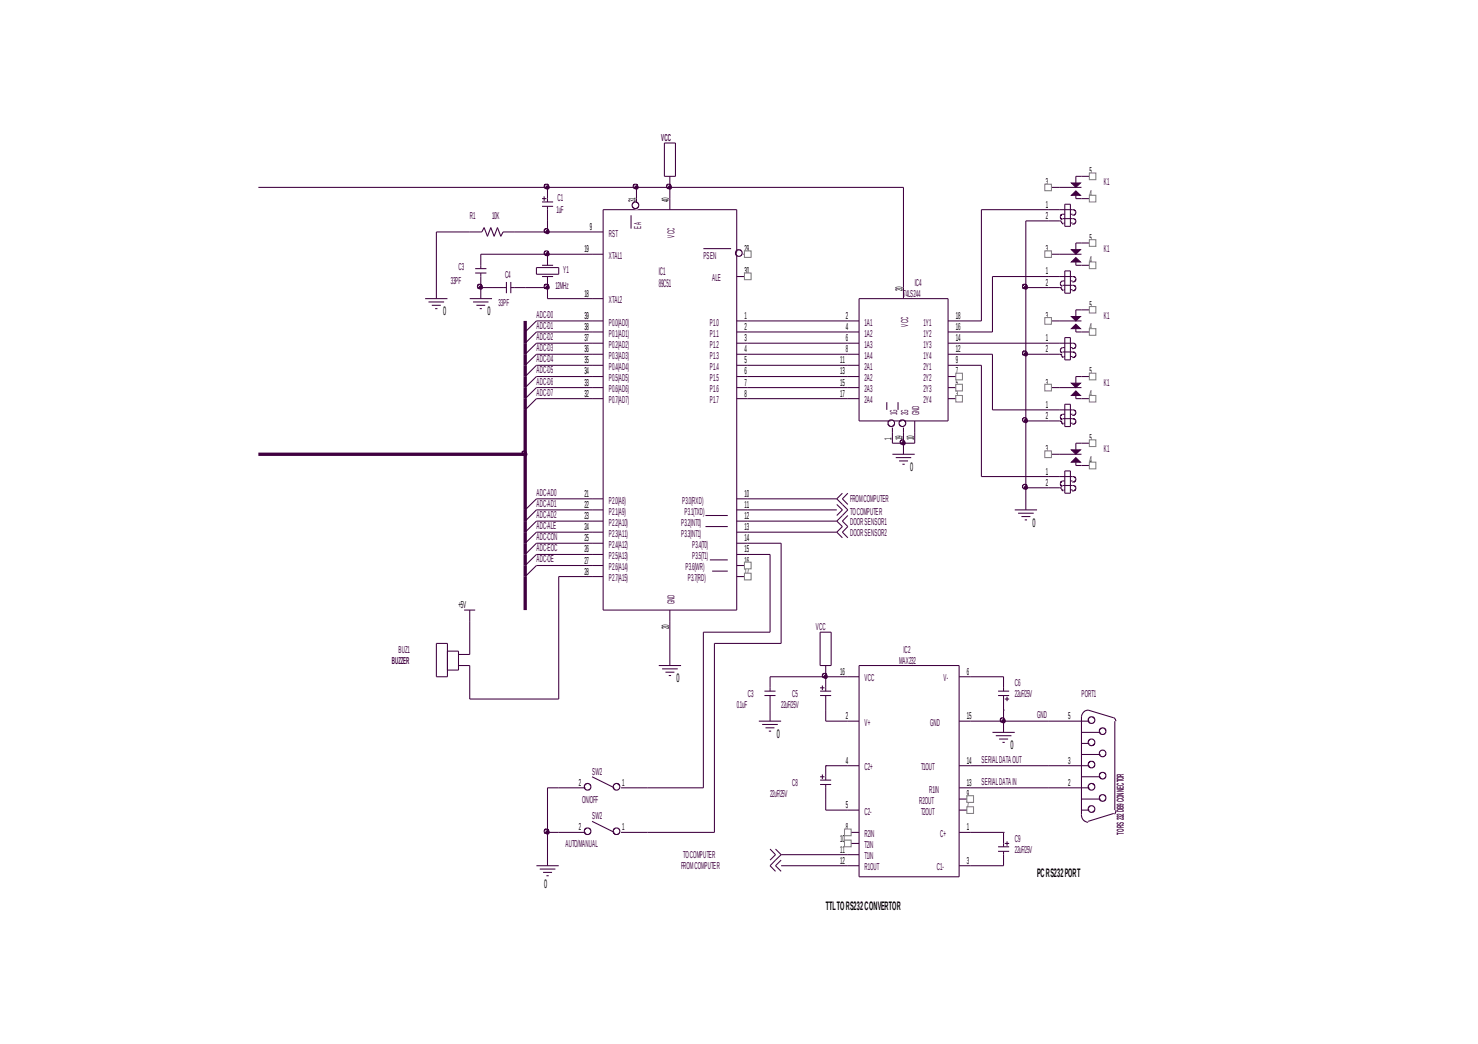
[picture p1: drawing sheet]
<svg xmlns="http://www.w3.org/2000/svg" width="297mm" height="210mm" viewBox="0 0 297 210" stroke-linecap="round" stroke-linejoin="round" font-family="sans-serif">
<g fill="none" stroke="#400040" stroke-width=".21">
<path d="M181.6 37.7v20.1M199.5 55.6h11.1M206.2 44.4v13.4M85.4 60h4.5M86.1 60.7h3.2M86.8 61.4h1.8M87.5 62.1h.4M107.8 71.2h11.2M107.8 69h11.2M150.3 104.8h17.9M169.3 105.9l-1.1 1.1 1.1 1.1M170.4 105.9l-1.1 1.1 1.1 1.1"/>
<path d="M134.6 124.9v8.9M210.6 145h8.3M210.6 154h8.3M210.6 158.4h8.3M217.3 147.2h3.9M217.3 149.5h1.6M217.3 151.7h3.9M217.3 156.2h3.9M223.8 144.3l-5.3-1.5a1.42 1.42 0 0 0-1.2 1.3v20l.5 .9 .9 .3M223.9 144.3l.4 .7M224 145v17.9M217.3 160.7h3.9"/>
<path d="M217.3 162.9h1.6M223.8 163.5l-5.1 1.6M224.3 162.9l-.1 .4-.2 .4"/>
<circle cx="219.4" cy="149.2" r=".67"/>
<circle cx="219.4" cy="144.8" r=".67"/>
<circle cx="219.4" cy="158.2" r=".66"/>
<circle cx="219.4" cy="153.7" r=".66"/>
<circle cx="221.6" cy="151.5" r=".67"/>
<circle cx="221.6" cy="147" r=".66"/>
<circle cx="221.6" cy="156" r=".66"/>
<circle cx="219.4" cy="162.7" r=".67"/>
<circle cx="221.6" cy="160.4" r=".66"/>
</g>
<circle cx="206.2" cy="57.8" r=".45" fill="#400040"/>
<g fill="none" stroke="#400040" stroke-width=".21">
<path d="M110 57.8v2.2M107.8 77.9h11.2M119 156.2l4.5 2.2"/>
<circle cx="206" cy="57.6" r=".45"/>
</g>
<circle cx="124.1" cy="158.4" r=".68" fill="#fff"/>
<g fill="none" stroke="#400040" stroke-width=".21">
<path d="M124.8 158.4h5.4"/>
<circle cx="123.9" cy="158.2" r=".67"/>
</g>
<circle cx="118.3" cy="158.4" r=".68" fill="#fff"/>
<g fill="none" stroke="#400040" stroke-width=".21">
<path d="M134.6 37.7v4.5M119 46.6h2.2M121.2 42.2h26.9v80.5h-26.9zM148.1 55.6h2.2M107.8 64.5h13.4M110 60h9M119 77.9h2.2M119 73.4h2.2M119 71.2h2.2M119 75.7h2.2M119 69h2.2M119 66.7h2.2"/>
<path d="M119 80.2h2.2M107.8 113.7l-2.2 2.2M107.8 111.5l-2.2 2.2M132.4 133.8h4.5M133.1 134.5h3.1M133.7 135.1h1.8M134.4 135.8h.5M134.6 122.7v2.2M112.3 158.4h5.4"/>
<circle cx="118.1" cy="158.2" r=".67"/>
</g>
<circle cx="148.7" cy="51.1" r=".67" fill="#fff"/>
<g fill="none" stroke="#400040" stroke-width=".21">
<path d="M119 51.1h2.2M149.4 51.1h.9M119 60h2.2M148.1 77.9h2.2M148.1 73.4h2.2M148.1 71.2h2.2M148.1 75.7h2.2M148.1 69h2.2M148.1 66.7h2.2M148.1 64.5h2.2M148.1 80.2h2.2M119 115.9h2.2"/>
<path d="M119 113.7h2.2M119 109.2h2.2M119 107h2.2M119 111.5h2.2M119 104.8h2.2M119 102.5h2.2M119 100.3h2.2"/>
<circle cx="148.5" cy="50.9" r=".67"/>
</g>
<circle cx="127.9" cy="41.5" r=".67" fill="#fff"/>
<g fill="none" stroke="#400040" stroke-width=".21">
<path d="M127.9 39.9v.9M126.8 43.3v2.7M141.4 50h5.5M141.8 105.9h4.5M141.8 103.6h4.5M142.7 112.6h3.6M143.1 114.8h3.2M148.1 115.9h2.2M148.1 113.7h2.2M148.1 109.2h2.2M148.1 107h2.2M148.1 111.5h2.2"/>
<path d="M148.1 104.8h2.2M148.1 102.5h2.2M148.1 100.3h2.2"/>
<circle cx="127.7" cy="41.3" r=".67"/>
</g>
<path d="M149.6 54.9h1.4v1.3h-1.4z" fill-rule="evenodd" fill="#fff"/>
<path d="M149.6 54.9h1.4v1.3h-1.4z" fill="none" stroke="#808080" stroke-width=".21"/>
<path d="M149.6 50.4h1.4v1.4h-1.4z" fill-rule="evenodd" fill="#fff"/>
<path d="M149.6 50.4h1.4v1.4h-1.4z" fill="none" stroke="#808080" stroke-width=".21"/>
<path d="M149.6 115.3h1.4v1.3h-1.4z" fill-rule="evenodd" fill="#fff"/>
<path d="M149.6 115.3h1.4v1.3h-1.4z" fill="none" stroke="#808080" stroke-width=".21"/>
<path d="M149.6 113h1.4v1.4h-1.4z" fill-rule="evenodd" fill="#fff"/>
<path d="M149.6 113h1.4v1.4h-1.4z" fill="none" stroke="#808080" stroke-width=".21"/>
<path d="M133.5 28.8h2.2v6.7h-2.2zM87.7 46.6v13.4M96.6 57.8h2.3M107.8 75.7h11.2M183.8 86.9v2.2M197.2 95.8h13.4M107.8 102.5h11.2M150.3 111.5h4.5M150.3 100.3h17.9M93.3 122.7h2.2M94.4 122.7v2.2" fill="none" stroke="#400040" stroke-width=".21"/>
<path d="M105.6 71.2v2.2M51.9 91.3h53.7" fill="none" stroke="#400040" stroke-width=".67" stroke-linecap="butt"/>
<circle cx="96.6" cy="57.8" r=".45" fill="#400040"/>
<g fill="none" stroke="#400040" stroke-width=".21">
<path d="M110 37.7h17.9M206.2 84.6h4.4"/>
<circle cx="96.4" cy="57.6" r=".45"/>
</g>
<circle cx="127.9" cy="37.7" r=".44" fill="#400040"/>
<g fill="none" stroke="#400040" stroke-width=".21">
<path d="M110 158.4v9"/>
<circle cx="127.7" cy="37.5" r=".45"/>
</g>
<circle cx="110" cy="167.3" r=".45" fill="#400040"/>
<g fill="none" stroke="#400040" stroke-width=".21">
<path d="M181.6 57.8v2.2M172.6 60h17.9v24.6h-17.9zM107.8 80.2l-2.2 2.2M150.3 80.2h20.1M183.8 84.6v2.3M107.8 104.8l-2.2 2.2M203.9 102.5h4.5M204.6 103.2h3.2M205.3 103.9h1.8M206 104.5h.4M130.2 158.4h11.2M110 167.4h2.3"/>
<path d="M195 167.4h6.7"/>
<circle cx="109.8" cy="167.1" r=".46"/>
</g>
<circle cx="179.3" cy="85.3" r=".67" fill="#fff"/>
<g fill="none" stroke="#400040" stroke-width=".21">
<path d="M170.4 64.5h2.2M170.4 66.7h2.2M170.4 69h2.2M170.4 71.2h2.2M179.4 86v.9"/>
<circle cx="179.1" cy="85.1" r=".66"/>
</g>
<circle cx="181.6" cy="85.3" r=".67" fill="#fff"/>
<g fill="none" stroke="#400040" stroke-width=".21">
<path d="M170.4 73.4h2.2M170.4 75.7h2.2M170.4 77.9h2.2M190.5 73.4h2.3M190.5 75.7h2.3M190.5 77.9h2.3M190.5 64.5h2.3M190.5 66.7h2.3M190.5 69h2.3M190.5 71.2h2.3M170.4 80.2h2.2M178.2 80.9v1.5"/>
<path d="M180.5 80.9v1.5M181.6 86v.9M190.5 80.2h2.3"/>
<circle cx="181.4" cy="85.1" r=".68"/>
</g>
<path d="M192.1 75h1.3v1.4h-1.3z" fill-rule="evenodd" fill="#fff"/>
<path d="M192.1 75h1.3v1.4h-1.3z" fill="none" stroke="#808080" stroke-width=".21"/>
<path d="M192.1 77.3h1.3v1.3h-1.3z" fill-rule="evenodd" fill="#fff"/>
<path d="M192.1 77.3h1.3v1.3h-1.3z" fill="none" stroke="#808080" stroke-width=".21"/>
<path d="M192.1 79.5h1.3v1.4h-1.3z" fill-rule="evenodd" fill="#fff"/>
<path d="M192.1 79.5h1.3v1.3h-1.3z" fill="none" stroke="#808080" stroke-width=".21"/>
<path d="M119 165.1l4.5 2.3" fill="none" stroke="#400040" stroke-width=".21"/>
<circle cx="124.1" cy="167.4" r=".67" fill="#fff"/>
<g fill="none" stroke="#400040" stroke-width=".21">
<path d="M124.8 167.4h5.4"/>
<circle cx="123.9" cy="167.1" r=".68"/>
</g>
<circle cx="118.3" cy="167.4" r=".67" fill="#fff"/>
<g fill="none" stroke="#400040" stroke-width=".21">
<path d="M51.9 37.7h58.1M94.4 133.8v6.7M112.3 167.4h5.4"/>
<circle cx="118.1" cy="167.1" r=".66"/>
</g>
<circle cx="110" cy="37.7" r=".44" fill="#400040"/>
<g fill="none" stroke="#400040" stroke-width=".21">
<path d="M206.2 44.4h4.4M192.8 66.7h6.7M206.2 71.2v13.4M107.8 109.2h11.2M154.8 136.1h11.1M154.8 170.7l1.1 1.1-1.1 1.1M155.9 170.7l1.1 1.1M157 171.8h13.4M157 171.8l-1.1 1.1"/>
<circle cx="109.8" cy="37.5" r=".45"/>
</g>
<path d="M105.6 80.2v2.2M105.6 91.3v11.2" fill="none" stroke="#400040" stroke-width=".67" stroke-linecap="butt"/>
<circle cx="206.2" cy="71.2" r=".45" fill="#400040"/>
<circle cx="206" cy="71" r=".45" fill="none" stroke="#400040" stroke-width=".21"/>
<circle cx="206.2" cy="84.6" r=".45" fill="#400040"/>
<g fill="none" stroke="#400040" stroke-width=".21">
<path d="M206.2 57.8v13.4M181.6 89.1h2.2M165.9 133.8v2.3"/>
<circle cx="206" cy="84.4" r=".46"/>
</g>
<path d="M105.6 102.5v2.3" fill="none" stroke="#400040" stroke-width=".67" stroke-linecap="butt"/>
<circle cx="165.9" cy="136.1" r=".45" fill="#400040"/>
<g fill="none" stroke="#400040" stroke-width=".21">
<path d="M95.5 54h2.3M95.5 54.9h2.3M96.6 51.1v2.9M96.6 54.9v2.9M105.6 57.8h4.4"/>
<circle cx="165.7" cy="135.8" r=".45"/>
</g>
<circle cx="110" cy="57.8" r=".45" fill="#400040"/>
<g fill="none" stroke="#400040" stroke-width=".21">
<path d="M107.8 77.9l-2.2 2.3M181.6 86.9v2.2M154.8 111.5v15.6M110 167.4v6.7"/>
<circle cx="109.8" cy="57.6" r=".45"/>
</g>
<circle cx="181.6" cy="89.1" r=".46" fill="#400040"/>
<circle cx="181.4" cy="88.9" r=".46" fill="none" stroke="#400040" stroke-width=".21"/>
<path d="M105.6 82.4v8.9" fill="none" stroke="#400040" stroke-width=".67" stroke-linecap="butt"/>
<circle cx="105.6" cy="91.3" r=".44" fill="#400040"/>
<g fill="none" stroke="#400040" stroke-width=".21">
<path d="M108.9 39.9h.9M109.4 39.5v.9M110 37.7h.1M110 37.7v2.9M96.6 51.1h13.4M108.9 40.6h2.3M108.9 41.5h2.3M110 41.5v2.9M197.2 42.2h13.4M199.5 55.6v11.1M192.8 64.5h4.4M206.2 71.2h4.4"/>
<path d="M107.8 107h11.2M150.3 109.2h6.7M169.3 103.6l-1.1 1.2 1.1 1.1M170.4 103.6l-1.1 1.2 1.1 1.1M94.4 124.9v6.7M164.8 127.1h2.2v6.7h-2.2zM195 145h6.7M155.9 172.9l-1.1 1.2 1.1 1.1M157 172.9l-1.1 1.2 1.1 1.1"/>
<circle cx="105.3" cy="91.1" r=".45"/>
</g>
<path d="M105.6 77.9v2.3M105.6 104.8v2.2" fill="none" stroke="#400040" stroke-width=".67" stroke-linecap="butt"/>
<circle cx="110" cy="51.1" r=".45" fill="#400040"/>
<g fill="none" stroke="#400040" stroke-width=".21">
<path d="M134.6 35.5v2.2M94.4 46.6h2.4l.5-.8 .7 1.7 .6-1.7 .7 1.7 .7-1.7 .6 1.7 .5-.9h2.2M96.6 57.8v2.2M107.8 53.8h4.5v1.3h-4.5zM108.9 55.6h2.3M108.9 53.3h2.3M110 51.1v2.2M110 55.6v2.2M206.2 57.8h4.4M94.4 60h4.5M95.1 60.7h3.1M95.7 61.4h1.8"/>
<path d="M96.4 62.1h.4M107.8 71.2l-2.2 2.2M107.8 73.4h11.2M107.8 75.7l-2.2 2.2M150.3 66.7h20.1M150.3 102.5h17.9M157 109.2v20.2h-13.4M87.7 129.4h2.2v6.7h-2.2zM89.9 130.9h2.2v3.8h-2.2M92.1 133.8h2.3M92.1 131.6h2.3M195 136.1h6.7"/>
<path d="M195 154h15.6M195 158.4h15.6M199.5 147.2h4.4M200.1 147.9h3.2M200.8 148.6h1.8M201.5 149.3h.4M201.7 142.8v2.2M107.8 174.1h4.5M108.5 174.7h3.1M109.1 175.4h1.8M109.8 176.1h.5M165.9 160.7v2.2h4.5"/>
<circle cx="109.8" cy="50.9" r=".46"/>
</g>
<path d="M105.6 69v2.2M105.6 75.7v2.2M105.6 109.2v2.3M105.6 113.7v2.2" fill="none" stroke="#400040" stroke-width=".67" stroke-linecap="butt"/>
<circle cx="201.7" cy="145" r=".44" fill="#400040"/>
<g fill="none" stroke="#400040" stroke-width=".21">
<path d="M127.9 37.7h6.7M103.3 46.6h6.7M107.8 64.5l-2.2 2.2M197.2 73.4v22.4M199.5 71.2v11.2M107.8 80.2h11.2M179.4 86.9v2.2M107.8 107l-2.2 2.2M112.3 115.9v24.6M165.9 142.8v2.2M201.7 145v2.2"/>
<circle cx="201.5" cy="144.8" r=".46"/>
</g>
<path d="M105.6 66.7v2.3M105.6 107v2.2" fill="none" stroke="#400040" stroke-width=".67" stroke-linecap="butt"/>
<circle cx="134.6" cy="37.7" r=".44" fill="#400040"/>
<g fill="none" stroke="#400040" stroke-width=".21">
<path d="M134.6 37.7h47M150.3 71.2h20.1M179.4 89.1h2.2M94.4 140.5h17.9M201.7 145h8.9M157 174.1h13.4"/>
<circle cx="134.4" cy="37.5" r=".45"/>
</g>
<path d="M105.6 115.9v6.8" fill="none" stroke="#400040" stroke-width=".67" stroke-linecap="butt"/>
<path d="M216.2 51.8l.9 .9h-1.8z" fill="#400040"/>
<path d="M216.2 51.8l.9 .9h-1.8z" fill="none" stroke="#400040" stroke-width=".21"/>
<path d="M215.3 50.2h1.8l-.9 .9z" fill="#400040"/>
<g fill="none" stroke="#400040" stroke-width=".21">
<path d="M210.6 55.6h5.3l.2 .2 .1 .4-.3 .4-.4 .1M210.6 57.8h2.5l.3 .2M210.6 51.1h6.7M213.3 58l.4 .4M213.5 57.4h2.4l.3 .4-.1 .4-.3 .3-.3-.1M213.8 58.2h.2M214 56.5h-.6l-.3 .4 .1 .5 .3 .1M214 54.5h1.1v4.4h-1.1zM215.1 56.5h.4M215.1 58.2h.4M215.3 50.2h1.8l-.9 .9zM216.2 52.7v.6h3.4"/>
<path d="M219.6 48.9h-3.4v1.3"/>
</g>
<path d="M210 50.4h1.3v1.4h-1.3z" fill-rule="evenodd" fill="#fff"/>
<path d="M210 50.4h1.3v1.4h-1.3z" fill="none" stroke="#808080" stroke-width=".21"/>
<path d="M218.9 48.2h1.4v1.3h-1.4z" fill-rule="evenodd" fill="#fff"/>
<path d="M218.9 48.2h1.3v1.3h-1.3z" fill="none" stroke="#808080" stroke-width=".21"/>
<path d="M218.9 52.7h1.4v1.3h-1.4z" fill-rule="evenodd" fill="#fff"/>
<path d="M218.9 52.7h1.3v1.3h-1.3z" fill="none" stroke="#808080" stroke-width=".21"/>
<g fill="none" stroke="#400040" stroke-width=".21">
<path d="M127.9 37.7v2.2M98.9 57.8h2.9M101.8 56.7v2.2M102.7 56.7v2.2M102.7 57.8h2.9M107.8 69l-2.2 2.2M107.8 66.7h11.2M179.4 91.3h4.4M180 92h3.1M180.7 92.7h1.8M181.4 93.3h.4M199.5 82.4h11.1"/>
<path d="M107.8 111.5h11.2M141.4 127.1v31.3M143.6 129.4v38M165.9 145h4.5"/>
</g>
<path d="M105.6 64.5v2.2" fill="none" stroke="#400040" stroke-width=".67" stroke-linecap="butt"/>
<path d="M216.2 65.2l.9 .9h-1.8z" fill="#400040"/>
<path d="M216.2 65.2l.9 .9h-1.8z" fill="none" stroke="#400040" stroke-width=".21"/>
<path d="M215.3 63.6h1.8l-.9 .9z" fill="#400040"/>
<g fill="none" stroke="#400040" stroke-width=".21">
<path d="M210.6 69h5.2l.3 .3 .1 .3-.3 .4-.4 .1M210.6 71.2h2.5l.3 .2M210.6 64.5h6.7M213.3 71.4l.4 .5M213.5 70.8h2M213.8 71.7h.2M214 69.9h-.6l-.3 .4 .1 .4 .3 .2M214 67.9h1.1v4.5h-1.1zM215.1 69.9h.4M215.1 71.7h.4M215.3 63.6h1.8l-.9 .9zM215.5 70.8l.6 .1 .1 .5-.3 .4-.4 .1"/>
<path d="M216.2 66.1v.6h3.4M219.6 62.3h-3.4v1.3"/>
</g>
<path d="M210 63.9h1.3v1.3h-1.3z" fill-rule="evenodd" fill="#fff"/>
<path d="M210 63.9h1.3v1.3h-1.3z" fill="none" stroke="#808080" stroke-width=".21"/>
<path d="M218.9 61.6h1.4v1.4h-1.4z" fill-rule="evenodd" fill="#fff"/>
<path d="M218.9 61.6h1.3v1.3h-1.3z" fill="none" stroke="#808080" stroke-width=".21"/>
<path d="M218.9 66.1h1.4v1.3h-1.4z" fill-rule="evenodd" fill="#fff"/>
<path d="M218.9 66.1h1.3v1.3h-1.3z" fill="none" stroke="#808080" stroke-width=".21"/>
<g fill="none" stroke="#400040" stroke-width=".21">
<path d="M197.2 42.2v22.3M150.3 64.5h20.1M170.4 136.1h2.2M172.6 133.8h20.2v42.5h-20.2zM192.8 136.1h2.2M152.5 145h4.5M153.2 145.7h3.1M153.8 146.3h1.8M154.5 147h.5M154.8 142.8v2.2M170.4 145h2.2M170.4 154h2.2"/>
<path d="M192.8 145h2.2M192.8 158.4h2.2M192.8 154h2.2M170.4 167.4h2.2M170.4 171.8h2.2M170.4 169.6h2.2M170.4 174.1h2.2M170.4 162.9h2.2M192.8 167.4h2.2M192.8 174.1h2.2M192.8 162.9h2.2M192.8 160.7h2.2"/>
</g>
<path d="M169.7 166.7h1.4v1.3h-1.4z" fill-rule="evenodd" fill="#fff"/>
<path d="M169.7 166.7h1.4v1.3h-1.4z" fill="none" stroke="#808080" stroke-width=".21"/>
<path d="M169.7 168.9h1.4v1.4h-1.4z" fill-rule="evenodd" fill="#fff"/>
<path d="M169.7 168.9h1.4v1.4h-1.4z" fill="none" stroke="#808080" stroke-width=".21"/>
<path d="M194.3 160h1.4v1.3h-1.4z" fill-rule="evenodd" fill="#fff"/>
<path d="M194.3 160h1.4v1.3h-1.4z" fill="none" stroke="#808080" stroke-width=".21"/>
<path d="M194.3 162.2h1.4v1.3h-1.4z" fill-rule="evenodd" fill="#fff"/>
<path d="M194.3 162.2h1.4v1.3h-1.4z" fill="none" stroke="#808080" stroke-width=".21"/>
<path d="M150.3 73.4h20.1M192.8 73.4h4.4M107.8 102.5l-2.2 2.3M112.3 115.9h6.7" fill="none" stroke="#400040" stroke-width=".21"/>
<path d="M105.6 111.5v2.2" fill="none" stroke="#400040" stroke-width=".67" stroke-linecap="butt"/>
<path d="M216.2 38.4l.9 .9h-1.8z" fill="#400040"/>
<path d="M216.2 38.4l.9 .9h-1.8z" fill="none" stroke="#400040" stroke-width=".21"/>
<path d="M215.3 36.8h1.8l-.9 .9z" fill="#400040"/>
<g fill="none" stroke="#400040" stroke-width=".21">
<path d="M210.6 37.7h6.7M215.3 36.8h1.8l-.9 .9zM216.2 39.3v.6h3.4M219.6 35.5h-3.4v1.3M210.6 42.2h5.2l.3 .2 .1 .4-.3 .4-.4 .1M210.6 44.4h2.5l.3 .2M213.3 44.6l.4 .4M213.5 44h2.4l.2 .2 .1 .5-.4 .3h-.3M213.8 44.8h.2M214 43.1h-.5l-.4 .3v.4l.4 .3M214 41.1h1.1v4.4h-1.1zM215.1 43.1h.4"/>
<path d="M215.1 44.8h.4"/>
</g>
<path d="M210 37h1.3v1.4h-1.3z" fill-rule="evenodd" fill="#fff"/>
<path d="M210 37h1.3v1.3h-1.3z" fill="none" stroke="#808080" stroke-width=".21"/>
<path d="M218.9 34.8h1.4v1.3h-1.4z" fill-rule="evenodd" fill="#fff"/>
<path d="M218.9 34.8h1.3v1.3h-1.3z" fill="none" stroke="#808080" stroke-width=".21"/>
<path d="M218.9 39.3h1.4v1.3h-1.4z" fill-rule="evenodd" fill="#fff"/>
<path d="M218.9 39.3h1.3v1.3h-1.3z" fill="none" stroke="#808080" stroke-width=".21"/>
<path d="M150.3 77.9h20.1M150.3 75.7h20.1M192.8 71.2h6.7M206.2 98.1v4.4" fill="none" stroke="#400040" stroke-width=".21"/>
<circle cx="206.2" cy="98.1" r=".44" fill="#400040"/>
<g fill="none" stroke="#400040" stroke-width=".21">
<path d="M206.2 84.6v13.5M107.8 100.3l-2.2 2.2M200.6 139.8h2.2M200.6 139h2.2M201.7 136.1v2.9M201.7 139.8v3M201.7 142.8h.1M201.9 140.5h.9M202.4 140.1v.9"/>
<circle cx="206" cy="97.8" r=".45"/>
</g>
<path d="M216.2 78.6l.9 .9h-1.8z" fill="#400040"/>
<path d="M216.2 78.6l.9 .9h-1.8z" fill="none" stroke="#400040" stroke-width=".21"/>
<path d="M215.3 77h1.8l-.9 .9z" fill="#400040"/>
<g fill="none" stroke="#400040" stroke-width=".21">
<path d="M210.6 77.9h6.7M215.3 77h1.8l-.9 .9zM216.2 79.5v.7h3.4M219.6 75.7h-3.4v1.3M210.6 82.4h5.2l.3 .3 .1 .3-.3 .5h-.4M210.6 84.6h2.5l.3 .2M213.3 84.9l.4 .4M213.5 84.2h2M213.8 85.1h.2M214 83.3h-.5l-.4 .3v.5l.4 .3M214 81.3h1.1v4.5h-1.1zM215.1 83.3h.4"/>
<path d="M215.1 85.1h.4M215.5 84.2l.6 .1 .1 .5-.3 .4-.4 .1"/>
</g>
<path d="M210 77.3h1.3v1.3h-1.3z" fill-rule="evenodd" fill="#fff"/>
<path d="M210 77.3h1.3v1.3h-1.3z" fill="none" stroke="#808080" stroke-width=".21"/>
<path d="M218.9 75h1.4v1.4h-1.4z" fill-rule="evenodd" fill="#fff"/>
<path d="M218.9 75h1.3v1.4h-1.3z" fill="none" stroke="#808080" stroke-width=".21"/>
<path d="M218.9 79.5h1.4v1.4h-1.4z" fill-rule="evenodd" fill="#fff"/>
<path d="M218.9 79.5h1.3v1.3h-1.3z" fill="none" stroke="#808080" stroke-width=".21"/>
<g fill="none" stroke="#400040" stroke-width=".21">
<path d="M87.7 46.6h6.7M110 44.4v2.2M107.8 73.4l-2.2 2.3M150.3 69h20.1M206.2 98.1h4.4M107.8 113.7h11.2M107.8 104.8h11.2M107.8 109.2l-2.2 2.3M107.8 100.3h11.2M150.3 107h17.9M168.2 101.4l1.1 1.1-1.1 1.1M169.3 101.4l1.1 1.1-1.1 1.1"/>
<path d="M141.4 127.1h13.4M153.6 139.8h2.3M153.6 139h2.3M154.8 136.1v2.9M154.8 139.8v3M164.8 139.8h2.2M164.8 139h2.2M164.8 138.3h.9M165.3 137.8v.9M165.9 136.1h.1M165.9 136.1v2.9M165.9 139.8v3"/>
<path d="M165.9 136.1h4.5M110 158.4h2.3M164.8 156.8h2.2M164.8 157.7h2.2M164.8 156.2h.9M165.3 155.7v.9M165.9 154h.1M165.9 154v2.8M165.9 157.7v3M165.9 154h4.5M200.6 170.3h2.2M200.6 171.2h2.2"/>
<path d="M201.7 167.4h.1M201.7 171.2v2.9h-6.7M201.7 167.4v2.9M201.9 169.6h.9M202.4 169.2v.8"/>
</g>
<path d="M105.6 73.4v2.3" fill="none" stroke="#400040" stroke-width=".67" stroke-linecap="butt"/>
<path d="M216.2 92l.9 .9h-1.8z" fill="#400040"/>
<path d="M216.2 92l.9 .9h-1.8z" fill="none" stroke="#400040" stroke-width=".21"/>
<path d="M215.3 90.5h1.8l-.9 .8z" fill="#400040"/>
<g fill="none" stroke="#400040" stroke-width=".21">
<path d="M210.6 95.8h5.3l.3 .5-.1 .4-.3 .2h-.3M210.6 98.1h2.5l.3 .1M210.6 91.3h6.7M213.3 98.3l.4 .4M213.5 97.6h2.4l.3 .3v.5l-.3 .3h-.4M213.8 98.5h.2M214 96.7h-.5l-.4 .3v.4l.4 .4M214 94.7h1.1v4.5h-1.1zM215.1 96.7h.4M215.1 98.5h.4M215.3 90.5h1.8l-.9 .8zM216.2 92.9v.7h3.4"/>
<path d="M219.6 89.1h-3.4v1.4"/>
</g>
<path d="M210 90.7h1.3v1.3h-1.3z" fill-rule="evenodd" fill="#fff"/>
<path d="M210 90.7h1.3v1.3h-1.3z" fill="none" stroke="#808080" stroke-width=".21"/>
<path d="M218.9 88.4h1.4v1.4h-1.4z" fill-rule="evenodd" fill="#fff"/>
<path d="M218.9 88.4h1.3v1.4h-1.3z" fill="none" stroke="#808080" stroke-width=".21"/>
<path d="M218.9 92.9h1.4v1.4h-1.4z" fill-rule="evenodd" fill="#fff"/>
<path d="M218.9 92.9h1.3v1.4h-1.3z" fill="none" stroke="#808080" stroke-width=".21"/>
<path d="M110 51.1h9M110 46.6h9M107.8 66.7l-2.2 2.3M169.3 99.2l-1.1 1.1 1.1 1.1M170.4 99.2l-1.1 1.1 1.1 1.1" fill="none" stroke="#400040" stroke-width=".21"/>
<circle cx="110" cy="46.6" r=".45" fill="#400040"/>
<g fill="none" stroke="#400040" stroke-width=".21">
<path d="M192.8 69h17.8M181.6 89.1v2.2M130.2 167.4h13.4"/>
<circle cx="109.8" cy="46.4" r=".46"/>
</g>
<g font-size="2.5">
<text x="89" y="63.4">0</text>
<text x="98" y="63.4">0</text>
<text x="182.9" y="94.7">0</text>
<text x="207.5" y="105.9">0</text>
<text x="136" y="137.2">0</text>
<text x="156.1" y="148.3">0</text>
<text x="203.1" y="150.6">0</text>
<text x="109.4" y="178.5">0</text>
<text x="208.4" y="176.3">PC RS232 PORT</text>
<text x="165.9" y="183">TTL TO RS232 CONVERTOR</text>
</g>
<g font-size="2.2" fill="#400040">
<text x="132.4" y="55.4">IC1</text>
<text x="132.4" y="57.6">89C51</text>
</g>
<g font-size="2" fill="#400040">
<text x="132.9" y="28.4">VCC</text>
<text x="112" y="40.4">C1</text>
<text x="221.8" y="37.3">K1</text>
<text x="94.4" y="44">R1</text>
<text x="98.9" y="44">10K</text>
<text x="111.8" y="42.9">1uF</text>
<text x="122.3" y="47.6">RST</text>
<text x="128.9" y="46" transform="rotate(-90 128.9 46)">EA</text>
<text x="135.6" y="47.8" transform="rotate(-90 135.6 47.8)">VCC</text>
<text x="122.3" y="52">XTAL1</text>
<text x="141.4" y="52">PSEN</text>
<text x="221.8" y="50.7">K1</text>
<text x="90.6" y="57.2">33PF</text>
<text x="92.1" y="54.3">C3</text>
<text x="101.5" y="55.8">C4</text>
<text x="111.6" y="58.1">12MHz</text>
<text x="113.2" y="55">Y1</text>
<text x="143.1" y="56.5">ALE</text>
<text x="181.6" y="59.7">74LS244</text>
<text x="183.8" y="57.4">IC4</text>
<text x="100.2" y="61.5">33PF</text>
<text x="107.8" y="63.9">ADC-D0</text>
<text x="122.3" y="65.5">P0.0(AD0)</text>
<text x="122.3" y="61">XTAL2</text>
<text x="142.7" y="65.5">P1.0</text>
<text x="173.7" y="65.5">1A1</text>
<text x="182.5" y="65.7" transform="rotate(-90 182.5 65.7)">VCC</text>
<text x="185.6" y="65.5">1Y1</text>
<text x="221.8" y="64.1">K1</text>
<text x="107.8" y="70.6">ADC-D3</text>
<text x="107.8" y="68.4">ADC-D2</text>
<text x="107.8" y="66.1">ADC-D1</text>
<text x="122.3" y="69.9">P0.2(AD2)</text>
<text x="122.3" y="67.7">P0.1(AD1)</text>
<text x="142.7" y="69.9">P1.2</text>
<text x="142.7" y="67.7">P1.1</text>
<text x="173.7" y="67.7">1A2</text>
<text x="173.7" y="69.9">1A3</text>
<text x="185.6" y="67.7">1Y2</text>
<text x="185.6" y="69.9">1Y3</text>
<text x="107.8" y="77.3">ADC-D6</text>
<text x="107.8" y="72.8">ADC-D4</text>
<text x="107.8" y="75.1">ADC-D5</text>
<text x="122.3" y="74.4">P0.4(AD4)</text>
<text x="122.3" y="72.2">P0.3(AD3)</text>
<text x="122.3" y="76.6">P0.5(AD5)</text>
<text x="142.7" y="74.4">P1.4</text>
<text x="142.7" y="72.2">P1.3</text>
<text x="142.7" y="76.6">P1.5</text>
<text x="173.7" y="72.2">1A4</text>
<text x="173.7" y="74.4">2A1</text>
<text x="173.7" y="76.6">2A2</text>
<text x="185.6" y="72.2">1Y4</text>
<text x="185.6" y="74.4">2Y1</text>
<text x="185.6" y="76.6">2Y2</text>
<text x="221.8" y="77.5">K1</text>
<text x="107.8" y="79.6">ADC-D7</text>
<text x="122.3" y="81.1">P0.7(AD7)</text>
<text x="122.3" y="78.9">P0.6(AD6)</text>
<text x="142.7" y="81.1">P1.7</text>
<text x="142.7" y="78.9">P1.6</text>
<text x="173.7" y="78.9">2A3</text>
<text x="173.7" y="81.1">2A4</text>
<text x="180.3" y="83.5" transform="rotate(-90 180.3 83.5)">1G</text>
<text x="182.5" y="83.5" transform="rotate(-90 182.5 83.5)">2G</text>
<text x="184.7" y="83.5" transform="rotate(-90 184.7 83.5)">GND</text>
<text x="185.6" y="78.9">2Y3</text>
<text x="185.6" y="81.1">2Y4</text>
<text x="221.8" y="90.9">K1</text>
<text x="107.8" y="99.7">ADC-AD0</text>
<text x="107.8" y="101.9">ADC-AD1</text>
<text x="122.3" y="101.2">P2.0(A8)</text>
<text x="137.1" y="101.2">P3.0(RXD)</text>
<text x="170.9" y="101">FROM COMPUTER</text>
<text x="107.8" y="104.1">ADC-AD2</text>
<text x="107.8" y="106.4">ADC-ALE</text>
<text x="122.3" y="108">P2.3(A11)</text>
<text x="122.3" y="105.7">P2.2(A10)</text>
<text x="122.3" y="103.5">P2.1(A9)</text>
<text x="136.9" y="108">P3.3(INT1)</text>
<text x="136.9" y="105.7">P3.2(INT0)</text>
<text x="137.5" y="103.5">P3.1(TXD)</text>
<text x="170.9" y="107.7">DOOR SENSOR2</text>
<text x="170.9" y="105.5">DOOR SENSOR1</text>
<text x="170.9" y="103.5">TO COMPUTER</text>
<text x="107.8" y="113.1">ADC-OE</text>
<text x="107.8" y="108.6">ADC-CON</text>
<text x="107.8" y="110.8">ADC-EOC</text>
<text x="122.3" y="110.2">P2.4(A12)</text>
<text x="122.3" y="112.4">P2.5(A13)</text>
<text x="139.1" y="110.2">P3.4(T0)</text>
<text x="139.1" y="112.4">P3.5(T1)</text>
<text x="122.3" y="116.9">P2.7(A15)</text>
<text x="122.3" y="114.7">P2.6(A14)</text>
<text x="137.8" y="114.7">P3.6(WR)</text>
<text x="138.2" y="116.9">P3.7(RD)</text>
<text x="135.6" y="121.5" transform="rotate(-90 135.6 121.5)">GND</text>
<text x="80.1" y="131.2">BUZ1</text>
<text x="163.9" y="126.7">VCC</text>
<text x="181.6" y="131.2">IC2</text>
<text x="78.7" y="133.4">BUZZER</text>
<text x="173.7" y="137">VCC</text>
<text x="180.7" y="133.4">MAX232</text>
<text x="189.6" y="137">V-</text>
<text x="203.9" y="137.9">C6</text>
<text x="148.1" y="142.4">0.1uF</text>
<text x="150.3" y="140.1">C3</text>
<text x="157" y="142.4">22uF/25V</text>
<text x="159.2" y="140.1">C5</text>
<text x="203.9" y="140.1">22uF/25V</text>
<text x="217.3" y="140.1">PORT1</text>
<text x="173.7" y="145.9">V+</text>
<text x="186.9" y="145.9">GND</text>
<text x="208.4" y="144.4">GND</text>
<text x="119" y="155.8">SW2</text>
<text x="173.7" y="154.9">C2+</text>
<text x="185.1" y="154.9">T1OUT</text>
<text x="197.2" y="153.3">SERIAL DATA OUT</text>
<text x="117" y="161.4">ON/OFF</text>
<text x="154.8" y="160.2">22uF/25V</text>
<text x="159.2" y="158">C8</text>
<text x="184.7" y="161.6">R2OUT</text>
<text x="186.7" y="159.3">R1IN</text>
<text x="197.2" y="157.8">SERIAL DATA IN</text>
<text x="119" y="164.7">SW2</text>
<text x="173.7" y="163.8">C2-</text>
<text x="185.1" y="163.8">T2OUT</text>
<text x="225.9" y="167.8" transform="rotate(-90 225.9 167.8)">TORS232DB9CONNECTOR</text>
<text x="113.6" y="170.3">AUTO/MANUAL</text>
<text x="137.3" y="172.5">TO COMPUTER</text>
<text x="173.7" y="168.3">R2IN</text>
<text x="173.7" y="172.8">T1IN</text>
<text x="173.7" y="170.5">T2IN</text>
<text x="188.9" y="168.3">C+</text>
<text x="203.9" y="169.2">C9</text>
<text x="203.9" y="171.4">22uF/25V</text>
<text x="136.9" y="174.8">FROM COMPUTER</text>
<text x="173.7" y="175">R1OUT</text>
<text x="188.3" y="175">C1-</text>
</g>
<g font-size="2">
<text x="218.9" y="35.1">5</text>
<text x="127.7" y="40.6" transform="rotate(-90 127.7 40.6)">31</text>
<text x="134.4" y="40.6" transform="rotate(-90 134.4 40.6)">40</text>
<text x="210.2" y="37.3">3</text>
<text x="210.2" y="41.8">1</text>
<text x="218.9" y="39.5">4</text>
<text x="118.5" y="46.2">9</text>
<text x="210.2" y="44">2</text>
<text x="117.4" y="50.7">19</text>
<text x="149.6" y="50.7">29</text>
<text x="210.2" y="50.7">3</text>
<text x="218.9" y="48.5">5</text>
<text x="218.9" y="53">4</text>
<text x="117.4" y="59.7">18</text>
<text x="149.6" y="55.2">30</text>
<text x="181.4" y="58.5" transform="rotate(-90 181.4 58.5)">20</text>
<text x="210.2" y="55.2">1</text>
<text x="210.2" y="57.4">2</text>
<text x="117.4" y="64.1">39</text>
<text x="149.6" y="64.1">1</text>
<text x="170" y="64.1">2</text>
<text x="192.1" y="64.1">18</text>
<text x="210.2" y="64.1">3</text>
<text x="218.9" y="61.9">5</text>
<text x="117.4" y="70.8">36</text>
<text x="117.4" y="68.6">37</text>
<text x="117.4" y="66.4">38</text>
<text x="149.6" y="70.8">4</text>
<text x="149.6" y="68.6">3</text>
<text x="149.6" y="66.4">2</text>
<text x="170" y="66.4">4</text>
<text x="170" y="68.6">6</text>
<text x="170" y="70.8">8</text>
<text x="192.1" y="66.4">16</text>
<text x="192.1" y="68.6">14</text>
<text x="192.1" y="70.8">12</text>
<text x="210.2" y="68.6">1</text>
<text x="210.2" y="70.8">2</text>
<text x="218.9" y="66.4">4</text>
<text x="117.4" y="77.5">33</text>
<text x="117.4" y="73.1">35</text>
<text x="117.4" y="75.3">34</text>
<text x="149.6" y="77.5">7</text>
<text x="149.6" y="73.1">5</text>
<text x="149.6" y="75.3">6</text>
<text x="168.8" y="73.1">11</text>
<text x="168.8" y="75.3">13</text>
<text x="168.8" y="77.5">15</text>
<text x="192.1" y="73.1">9</text>
<text x="192.1" y="75.3">7</text>
<text x="192.1" y="77.5">5</text>
<text x="210.2" y="77.5">3</text>
<text x="218.9" y="75.3">5</text>
<text x="117.4" y="79.8">32</text>
<text x="149.6" y="79.8">8</text>
<text x="168.8" y="79.8">17</text>
<text x="192.1" y="79.8">3</text>
<text x="210.2" y="82">1</text>
<text x="218.9" y="79.8">4</text>
<text x="179.2" y="88.4" transform="rotate(-90 179.2 88.4)">1</text>
<text x="181.4" y="88.4" transform="rotate(-90 181.4 88.4)">19</text>
<text x="183.7" y="88.4" transform="rotate(-90 183.7 88.4)">10</text>
<text x="210.2" y="84.2">2</text>
<text x="218.9" y="88.7">5</text>
<text x="210.2" y="90.9">3</text>
<text x="210.2" y="95.4">1</text>
<text x="218.9" y="93.2">4</text>
<text x="117.4" y="99.9">21</text>
<text x="149.6" y="99.9">10</text>
<text x="210.2" y="97.6">2</text>
<text x="117.4" y="106.6">24</text>
<text x="117.4" y="104.4">23</text>
<text x="117.4" y="102.1">22</text>
<text x="149.6" y="106.6">13</text>
<text x="149.6" y="104.4">12</text>
<text x="149.6" y="102.1">11</text>
<text x="117.4" y="113.3">27</text>
<text x="117.4" y="108.8">25</text>
<text x="117.4" y="111.1">26</text>
<text x="149.6" y="113.3">16</text>
<text x="149.6" y="108.8">14</text>
<text x="149.6" y="111.1">15</text>
<text x="117.4" y="115.5">28</text>
<text x="149.6" y="115.5">17</text>
<text x="92.1" y="122.2">+5V</text>
<text x="134.4" y="126.4" transform="rotate(-90 134.4 126.4)">20</text>
<text x="168.8" y="135.6">16</text>
<text x="194.3" y="135.6">6</text>
<text x="170" y="144.6">2</text>
<text x="194.3" y="144.6">15</text>
<text x="214.7" y="144.6">5</text>
<text x="170" y="153.5">4</text>
<text x="194.3" y="153.5">14</text>
<text x="214.7" y="153.5">3</text>
<text x="116.3" y="158">2</text>
<text x="125" y="158">1</text>
<text x="194.3" y="158">13</text>
<text x="194.3" y="160.2">9</text>
<text x="214.7" y="158">2</text>
<text x="116.3" y="167">2</text>
<text x="125" y="167">1</text>
<text x="170" y="167">8</text>
<text x="170" y="162.5">5</text>
<text x="194.3" y="167">1</text>
<text x="194.3" y="162.5">7</text>
<text x="168.8" y="171.4">11</text>
<text x="168.8" y="169.2">10</text>
<text x="168.8" y="173.7">12</text>
<text x="194.3" y="173.7">3</text>
</g>
</svg>
